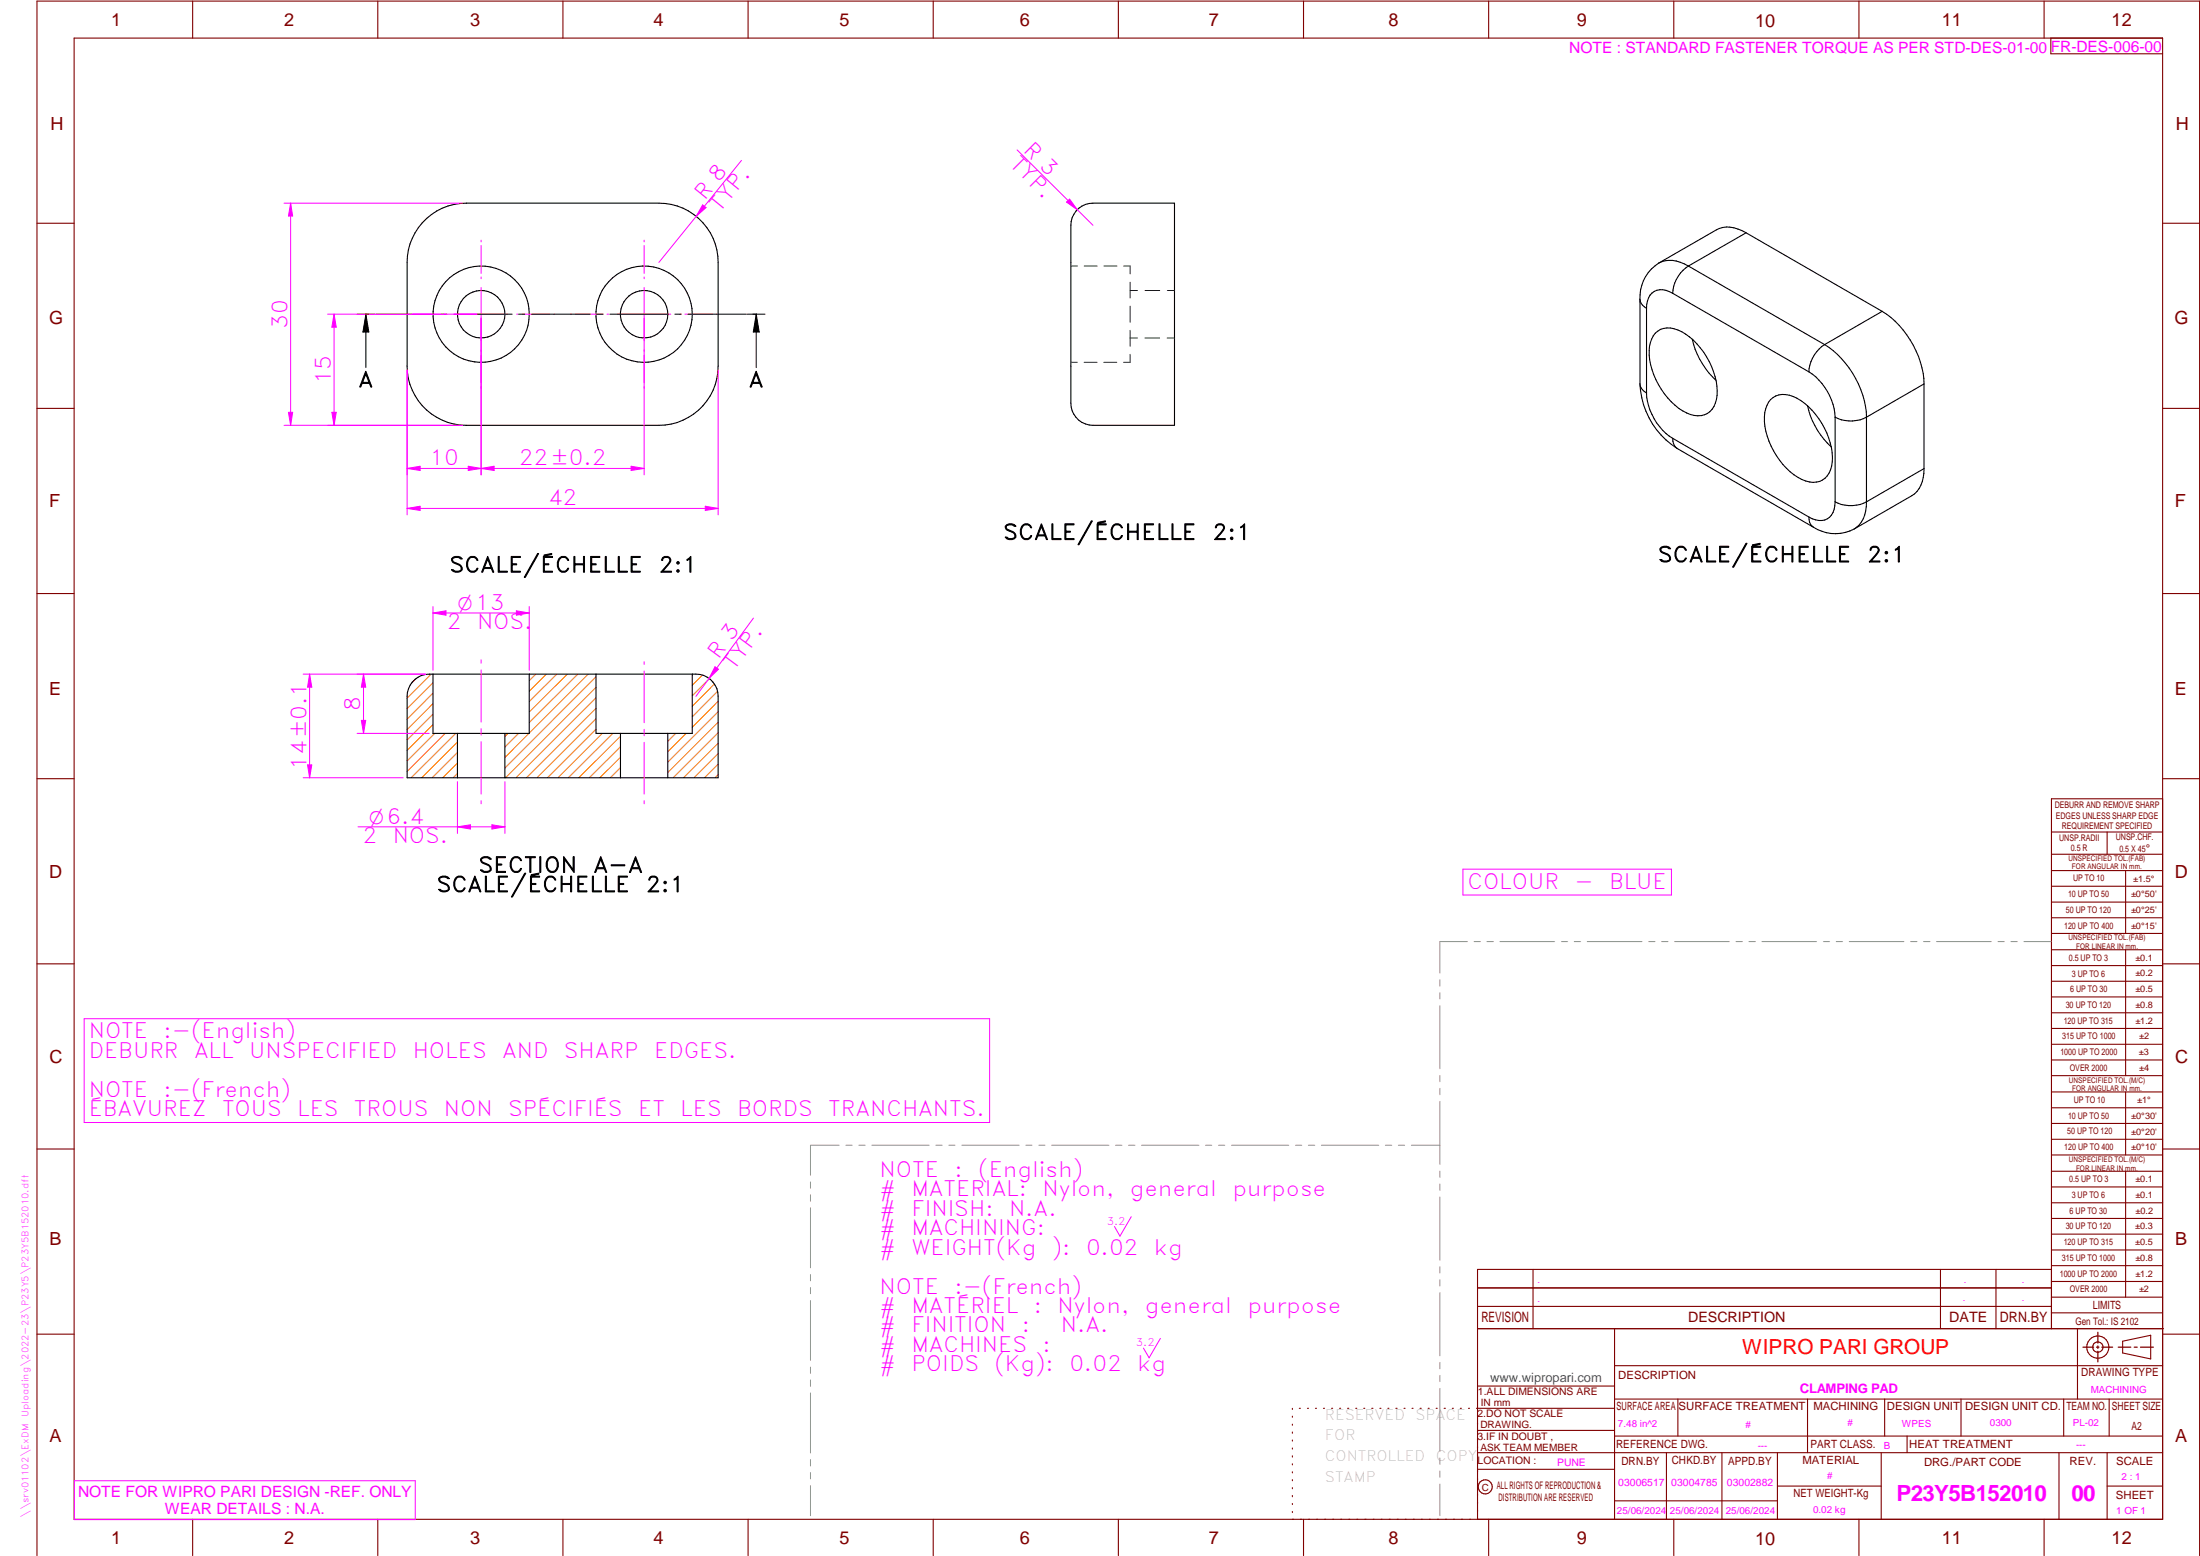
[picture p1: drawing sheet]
<svg xmlns="http://www.w3.org/2000/svg" width="594mm" height="420mm" viewBox="0 0 594 420" stroke-linecap="round" stroke-linejoin="round" font-family="sans-serif">
<g fill="none" stroke="#800000" stroke-width=".3">
<path d="M20 10.3h564v400h-564zM52 .3v10M102 .3v10M152 .3v10M202 .3v10M252 .3v10M302 .3v10M352 .3v10M402 .3v10M452 .3v10M502 .3v10M552 .3v10"/>
<path d="M553.8 10.3v4.2h30.2M10 60.3h10M584 60.3h10M10 110.3h10M584 110.3h10M10 160.3h10M584 160.3h10M10 210.3h10M584 215.7h-30v143.1M584 210.3h10M554 224.7h30M554 230.7h30"/>
<path d="M554 235.1h30M554 239.3h30M569 224.7v6M574 235.1v17M554 243.6h30M554 247.8h30M554 252.1h30M554 256.5h30M574 256.5v33.9M10 260.3h10M554 260.7h30M554 265h30"/>
<path d="M554 269.2h30M554 273.5h30M554 277.7h30M584 260.3h10M554 282h30M554 286.2h30M554 290.4h30M554 294.9h30M554 299.1h30M574 294.9v17M10 310.3h10M554 303.4h30"/>
<path d="M554 307.6h30M554 311.9h30M554 316.3h30M574 316.3v34M584 310.3h10M554 320.5h30M554 324.8h30M554 329h30M554 333.2h30M554 337.5h30M399 358.8h185.2M399 352.8h155"/>
<path d="M399 347.8h155M414 342.8v16M436 358.8v51.5M524 342.8v16M539 342.8v16M554 341.8h30M554 346h30M554 350.3h30M554 354.5h30M554 342.8h-155v67.5M561 358.8v19M10 360.3h10"/>
<path d="M399 374.3h37M436 377.8h148M453.1 377.8v10M488.1 377.8v14.5M508.9 377.8v10M529.5 377.8v10M557.3 377.8v10M569.5 377.8v10M573.2 362.2l7.6-1.6v6.3l-7.6-1.6zM584 368.8h-148M584 360.3h10M349 380.3v.3"/>
<path d="M349 382.4v.3M349 384.6v.3M349 386.7v.3M349 388.8v.3M349 391v.3M349 393.1v.3M349 395.3v.3M349 397.4v.3M349 399.5v.3M350.9 380.3h.2M353.1 380.3h.2M355.2 380.3h.3"/>
<path d="M357.4 380.3h.3M359.6 380.3h.3M361.7 380.3h.3M363.9 380.3h.3M366.1 380.3h.3M368.3 380.3h.2M370.4 380.3h.3M372.6 380.3h.3M374.8 380.3h.3M376.9 380.3h.4M379.1 380.3h.3M381.3 380.3h.3"/>
<path d="M383.4 380.3h.4M385.6 380.3h.3M387.8 380.3h.3M390 380.3h.3M392.2 380.3h.3M394.3 380.3h.3M396.5 380.3h.3M398.7 380.3h37.3M399 396.7h37M399 392.3h185M399 386.2h37M436 387.8h148"/>
<path d="M450 392.3v18M465 392.3v18M480 392.3v18M508 392.3v18M515 387.8v4.5M556 392.3v18M569 392.3v18M52 410.3v9.7M102 410.3v9.7M152 410.3v9.7M202 410.3v9.7M252 410.3v9.7"/>
<path d="M302 410.3v9.7M349 401.7v.3M349 403.8v.4M349 406v.3M349 408.1v.3M352 410.3v9.7M402 410.3v9.7M436 405.3h44M452 410.3v9.7M480 401.3h28M502 410.3v9.7M552 410.3v9.7"/>
<path d="M569 401.3h15M10 420v-419.7h584v419.7"/>
<circle cx="566.5" cy="363.7" r="1.39"/>
<circle cx="566.5" cy="363.8" r="3"/>
<circle cx="401.1" cy="401.5" r="1.9"/>
</g>
<g fill="none" stroke="#f0f" stroke-width=".27">
<path d="M129.9 64.9v.4M129.9 66.3v7.5M129.9 74.8v.5M129.9 77.6v50.6M173.9 77.6v14.4M173.9 64.9v.4M173.9 66.3v7.5M173.9 74.8v.5M109.9 99.9v28.3M109.9 84.8h.5M111.4 84.8h7.5M119.9 84.8h.4"/>
<path d="M122.7 84.8h14.4M139.5 84.8h.4M141 84.8h7.5M149.5 84.8h.4M153.9 84.8h.5M155.4 84.8h7.5M163.9 84.8h.4M166.7 84.8h14.4M173.9 94.4v.5M173.9 95.9v7.5M183.6 84.8h.4M184.9 84.8h7.6"/>
<path d="M193.5 84.8h.4M173.9 104.4v.5M109.9 126.5l3.5-.6v1.1zM129.9 178.2v.9M173.9 178.7v.7M129.9 180.9v14.1M129.9 196.8v1.7M173.9 181.2v14M173.9 196.9v1.8M129.9 200.3v14.1M129.9 216.2v.8M173.9 200.4v14"/>
<path d="M173.9 216.2v.8M22.7 275.1h244.5v28h-244.5zM305.5 328.5l-3.1 5.3-1.5-2.6M313.3 361.4l-3 5.2-1.5-2.6M20.1 399.8h92v10.5h-92z"/>
</g>
<g fill="none" stroke="#949494" stroke-width=".27">
<path d="M396.2 254.3h-7.4v8.5M398.1 254.3h1.6M401.5 254.3h1.8M405 254.3h14.8M421.6 254.3h1.7M425.1 254.3h1.7M428.6 254.3h14.8M445.2 254.3h1.7M448.7 254.3h1.7M452.2 254.3h14.8M468.8 254.3h1.7M472.3 254.3h1.7"/>
<path d="M475.8 254.3h14.8M492.4 254.3h1.7M495.8 254.3h1.8M499.4 254.3h14.7M516 254.3h1.6M519.4 254.3h1.8M522.9 254.3h14.8M539.5 254.3h1.7M543 254.3h1.7M546.5 254.3h7.4M388.8 264.5v1.8M388.8 268.1v1.6"/>
<path d="M388.8 271.6v17M388.8 290.4v1.7M388.8 293.9v1.7M388.8 297.4v17M218.9 319.2v1.6M226.6 309.2h-7.7v8.1M228.4 309.2h1.7M231.9 309.2h1.7M235.4 309.2h15.5M252.7 309.2h1.7M256.2 309.2h1.7M259.7 309.2h15.5"/>
<path d="M277 309.2h1.7M280.5 309.2h1.7M284 309.2h15.5M301.2 309.2h1.8M304.8 309.2h1.7M308.3 309.2h15.5M325.5 309.2h1.7M329.1 309.2h1.6M332.6 309.2h15.4M349.8 309.2h1.7M353.3 309.2h1.7M356.8 309.2h15.5"/>
<path d="M374.1 309.2h1.7M377.6 309.2h1.7M381.1 309.2h7.7M388.8 316.2v1.7M388.8 319.7v1.7M218.9 322.6v1.8M218.9 326.1v16.2M388.8 323.2v17.1M218.9 344.1v1.8M218.9 347.6v1.7M218.9 351.2v16.1M388.8 342.1v1.6"/>
<path d="M388.8 345.6v1.7M388.8 349v17.1M218.9 369.1v1.7M218.9 372.6v1.8M218.9 376.1v16.2M388.8 367.9v1.7M388.8 371.4v1.7M388.8 374.9v17M218.9 394.1v1.8M218.9 397.6v1.7M388.8 393.7v1.7M388.8 397.2v1.7"/>
<path d="M218.9 401.2v8.1M388.8 400.7v8.6"/>
</g>
<path d="M566.5 359.7v3M562.5 363.8h2.9M566.1 363.8h.7M566.5 363.4v.7M566.5 364.9v2.8M567.6 363.8h2.9M572 363.8h3.4M576.3 363.8h.8M578 363.8h3.5" fill="none" stroke="#800000" stroke-width=".34"/>
<g fill="none" stroke="#000" stroke-width=".3">
<path d="M115.2 59a15.6 15.6 0 0 1 10.7-4.1h52a16 16 0 0 1 16 16v27.9a16 16 0 0 1-16 16.1h-52a16 16 0 0 1-16-16.1v-27.9a16.1 16.1 0 0 1 5.3-11.9zM291.3 56.3a5.8 5.8 0 0 1 3.8-1.4h22.1v60h-22.1a5.9 5.9 0 0 1-5.9-6.1v-48a5.8 5.8 0 0 1 2.1-4.5zM112.1 183.4a5.6 5.6 0 0 1 3.8-1.4h72a5.9 5.9 0 0 1 6 6v22h-84v-22a6.1 6.1 0 0 1 2.2-4.6zM116.9 182v16h26v-16M123.5 198v12M136.3 198v12M160.9 182v16h26v-16M167.5 198v12M180.3 198v12"/>
<circle cx="129.9" cy="84.9" r="13"/>
<circle cx="129.9" cy="84.8" r="6.4"/>
<circle cx="173.9" cy="84.8" r="6.4"/>
<circle cx="173.9" cy="84.9" r="13"/>
</g>
<g fill="none" stroke="#008000" stroke-width=".27">
<path d="M289.2 71.8h1.8M292.8 71.8h3.5M298.1 71.8h3.5M303.4 71.8h1.8v2.2M305.2 76.2v4.3M305.2 78.4h2M309.2 78.4h4M315.2 78.4h2M289.2 97.8h1.7M292.7 97.8h3.5M298.1 97.8h3.5M305.2 82.7v4.3"/>
<path d="M305.2 89.2v4.3M305.2 95.7v2.1h-1.8M305.2 91.3h1.9M309.2 91.3h3.9M315.2 91.3h2"/>
</g>
<g fill="none" stroke="#000" stroke-width=".27">
<path d="M96.4 84.8h4.8M98.8 84.8v14.5M98.8 84.8l.8 4.9h-1.6zM101.4 84.8h15.8M119 84.8h1.7M122.5 84.8h15.8M140.1 84.8h1.7M143.6 84.8h15.8M161.2 84.8h1.6M164.7 84.8h15.8M182.2 84.8h1.7M185.8 84.8h15.7"/>
<path d="M201.8 84.8h4.8M204.2 84.8l.8 4.9h-1.6zM204.2 84.8v14.5"/>
</g>
<path d="M98.8 84.8l.8 4.9h-1.6zM204.2 84.8l.8 4.9h-1.6z" fill="#000"/>
<g fill="none" stroke="#ff8000" stroke-width=".27">
<path d="M112.5 183.1l-1.5 1.5M116.4 182l-6.5 6.5M116.9 184.4l-7 6.9M116.9 187.2l-7 7M116.9 190l-7 7M116.9 192.8l-7 7M116.9 195.7l-7 6.9M117.4 198l-7.5 7.5M120.2 198l-10.3 10.3M123.1 198l-12.1 12M137.2 198l-.9 .9M140 198l-3.7 3.7"/>
<path d="M142.8 198l-6.5 6.6M144.7 182l-1.8 1.8M147.5 182l-4.6 4.6M150.4 182l-7.5 7.4M153.2 182l-10.3 10.3M156 182l-13.1 13.1M158.8 182l-15.9 16M160.9 182.8l-24.6 24.6M160.9 185.6l-24.4 24.4M160.9 188.4l-21.6 21.6M160.9 191.3l-18.8 18.7M160.9 194.1l-15.9 15.9"/>
<path d="M160.9 196.9l-13.1 13.1M162.6 198l-11.9 12M165.5 198l-12 12M167.5 198.8l-11.2 11.2M182.4 198l-2.1 2.2M185.3 198l-5 5M187.1 182l-.2 .2M189.7 182.3l-2.8 2.7M191.6 183.3l-4.7 4.6M192.9 184.7l-6 6M193.8 186.7l-6.9 6.8M193.9 197.9l-12.1 12.1"/>
<path d="M193.9 189.4l-7 7M193.9 192.2l-13.6 13.6M193.9 195l-13.6 13.6M123.5 200.4l-9.6 9.6M123.5 203.2l-6.8 6.8M123.5 206l-4 4M123.5 208.9l-1.1 1.1M167.5 201.6l-8.4 8.4M167.5 204.5l-5.5 5.5M167.5 207.3l-2.7 2.7M193.9 209.2l-.8 .8M193.9 206.3l-3.7 3.7"/>
<path d="M193.9 203.5l-6.5 6.5M193.9 200.7l-9.3 9.3"/>
</g>
<path d="M109.9 126.5l3.5-.6v1.1z" fill="#f0f"/>
<path d="M126.4 125.9l3.5 .6-3.5 .5z" fill="none" stroke="#f0f" stroke-width=".27"/>
<path d="M126.4 125.9l3.5 .6-3.5 .5z" fill="#f0f"/>
<path d="M129.9 85.9v42.3M173.9 85.9v42.3M109.9 126.5h20M129.9 126.5l3.5-.6v1.1z" fill="none" stroke="#f0f" stroke-width=".27"/>
<path d="M129.9 126.5l3.5-.6v1.1z" fill="#f0f"/>
<path d="M170.4 125.9l3.5 .6-3.5 .5z" fill="none" stroke="#f0f" stroke-width=".27"/>
<path d="M170.4 125.9l3.5 .6-3.5 .5z" fill="#f0f"/>
<path d="M109.9 99.9v39.1M193.9 99.9v39.1M109.9 137.3l3.5-.6v1.1zM129.9 126.5h44" fill="none" stroke="#f0f" stroke-width=".27"/>
<path d="M109.9 137.3l3.5-.6v1.1z" fill="#f0f"/>
<path d="M190.5 136.7l3.4 .6-3.4 .5z" fill="none" stroke="#f0f" stroke-width=".27"/>
<path d="M190.5 136.7l3.4 .6-3.4 .5z" fill="#f0f"/>
<path d="M88.5 84.8h40.4M88.5 114.9h36.4M89.6 111.3h1.2l-.6 3.6zM109.9 137.3h84" fill="none" stroke="#f0f" stroke-width=".27"/>
<path d="M89.6 111.3h1.2l-.6 3.6z" fill="#f0f"/>
<path d="M90.2 84.8l.6 3.5h-1.2z" fill="none" stroke="#f0f" stroke-width=".27"/>
<path d="M90.2 84.8l.6 3.5h-1.2z" fill="#f0f"/>
<path d="M76.7 54.9h48.2M90.2 84.8v30.1M76.7 114.9h48.2M77.9 111.3h1.1l-.5 3.6z" fill="none" stroke="#f0f" stroke-width=".27"/>
<path d="M77.9 111.3h1.1l-.5 3.6z" fill="#f0f"/>
<path d="M78.5 54.9l.5 3.4h-1.1z" fill="none" stroke="#f0f" stroke-width=".27"/>
<path d="M78.5 54.9l.5 3.4h-1.1z" fill="#f0f"/>
<path d="M78.5 54.9v60M189.7 55.3l1 .7-2.7 2.4zM200.2 43.3l-22.3 27.6" fill="none" stroke="#f0f" stroke-width=".27"/>
<path d="M189.7 55.3l1 .7-2.7 2.4z" fill="#f0f"/>
<path d="M203.4 166.9l-15.5 21.1M193.1 180l.9 .7-2.5 2.5z" fill="none" stroke="#f0f" stroke-width=".27"/>
<path d="M193.1 180l.9 .7-2.5 2.5z" fill="#f0f"/>
<path d="M116.9 163.8v17.2M139.4 164.9l3.5 .6-3.5 .6zM142.9 163.8v17.2" fill="none" stroke="#f0f" stroke-width=".27"/>
<path d="M139.4 164.9l3.5 .6-3.5 .6z" fill="#f0f"/>
<path d="M116.9 165.5l3.5-.6v1.2z" fill="none" stroke="#f0f" stroke-width=".27"/>
<path d="M116.9 165.5l3.5-.6v1.2z" fill="#f0f"/>
<path d="M116.9 165.5h26M96.4 182h18.5M96.4 198h19.5M98.2 182l.6 3.5h-1.2z" fill="none" stroke="#f0f" stroke-width=".27"/>
<path d="M98.2 182l.6 3.5h-1.2z" fill="#f0f"/>
<path d="M97.6 194.5h1.2l-.6 3.5z" fill="none" stroke="#f0f" stroke-width=".27"/>
<path d="M97.6 194.5h1.2l-.6 3.5z" fill="#f0f"/>
<path d="M98.2 182v16M123.5 211.1v13.9M136.3 211.1v13.9M132.8 222.7l3.5 .6-3.5 .6z" fill="none" stroke="#f0f" stroke-width=".27"/>
<path d="M132.8 222.7l3.5 .6-3.5 .6z" fill="#f0f"/>
<path d="M123.5 223.3l3.5-.6v1.2z" fill="none" stroke="#f0f" stroke-width=".27"/>
<path d="M123.5 223.3l3.5-.6v1.2z" fill="#f0f"/>
<path d="M81.9 182h33M83.6 182l.6 3.5h-1.1zM81.9 210h27M96.7 223.3h39.6" fill="none" stroke="#f0f" stroke-width=".27"/>
<path d="M83.6 182l.6 3.5h-1.1z" fill="#f0f"/>
<path d="M83.1 206.5h1.1l-.6 3.5z" fill="none" stroke="#f0f" stroke-width=".27"/>
<path d="M83.1 206.5h1.1l-.6 3.5z" fill="#f0f"/>
<path d="M274.7 40.5l20.4 20.3M288 54.6l.8-.8 2.1 2.8zM83.6 182v28" fill="none" stroke="#f0f" stroke-width=".27"/>
<g fill="none" stroke="#000" stroke-width=".3">
<path d="M447.9 71a7.9 7.9 0 0 1 8 .8M447.9 71a10.9 10.9 0 0 0-5.1 9.8M451.7 79.2a4.2 4.2 0 0 0-6.5 1.2l-.5 1.9-.1 1M451.7 79.2l36.8 21.2M455.9 71.8l36.8 21.2M455.9 71.8a9.4 9.4 0 0 0-4.2 7.4M471.5 62.9a7.9 7.9 0 0 0-8-.8l-15.6 8.9M471.5 62.9l36.7 21.2M471.5 62.9l-15.6 8.9M442.8 80.8a2.94 2.94 0 0 0 1.8 2.5M442.8 80.8v22.9M444.6 83.3v22.8"/>
<path d="M447 90a5.8 5.8 0 0 1 7.1-.4 20 20 0 0 1 9.6 17.2 5.3 5.3 0 0 1-5.2 5.5 12.1 12.1 0 0 1-8.2-4.9 19.3 19.3 0 0 1-4.9-13.9 7.4 7.4 0 0 1 1.6-3.5zM457 91.6a21.5 21.5 0 0 0 6.4 11.1M492.7 93a9.3 9.3 0 0 0-4.2 7.4M492.7 93a25 25 0 0 1 11.3 19.6M508.2 84.1l-15.5 8.9M508.2 84.1a25 25 0 0 1 11.4 19.6M442.8 103.7a2.94 2.94 0 0 0 1.8 2.4M442.8 103.7a21.8 21.8 0 0 0 10.1 17.4M444.6 106.1a15.5 15.5 0 0 0 7.1 12.3M451.7 118.4l36.8 21.2M451.7 118.4a3.2 3.2 0 0 0 1.2 2.7M478.1 107.9a5.7 5.7 0 0 1 7.1-.4 19.9 19.9 0 0 1 9.6 17.2 5.3 5.3 0 0 1-5.2 5.6 14 14 0 0 1-9.9-7.2 16.5 16.5 0 0 1-2.9-12.7l.8-1.8z"/>
<path d="M488.1 109.6a21.5 21.5 0 0 0 6.4 11M488.5 100.4a15.7 15.7 0 0 1 7 12.2M495.5 112.6a9.2 9.2 0 0 0 8.5 0M495.5 112.6v22.9M504 112.6v22.9M519.6 103.7v22.8M519.6 103.7l-15.6 8.9M452.9 121.1l37.9 21.9a10.9 10.9 0 0 0 9.9-.2M488.5 139.6a2.92 2.92 0 0 0 1.2 2.8M495.5 135.5a4.4 4.4 0 0 1-3.5 5 6.2 6.2 0 0 1-3.5-.9M504 135.5a9.2 9.2 0 0 1-8.5 0M504 135.5a7.9 7.9 0 0 1-3.3 7.3"/>
<path d="M519.6 126.5l-15.6 9M519.6 126.5a8 8 0 0 1-3.4 7.4l-15.5 8.9"/>
</g>
<path d="M288 54.6l.8-.8 2.1 2.8z" fill="#f0f"/>
<path d="M395 234.7h56.4v7h-56.4z" fill="none" stroke="#f0f" stroke-width=".27"/>
<g font-size="6" fill="#f0f">
<text x="512.1" y="405.2">P23Y5B152010</text>
<text x="559.4" y="405.2">00</text>
</g>
<g font-size="5.7" fill="#f0f">
<text x="276.1" y="40.7" transform="rotate(45 276.1 40.7)">R 3</text>
<text x="272.5" y="44.4" transform="rotate(45 272.5 44.4)">TYP.</text>
<text x="190.3" y="54.2" transform="rotate(-51 190.3 54.2)">R 8</text>
<text x="194.4" y="57.5" transform="rotate(-51 194.4 57.5)">TYP.</text>
<text x="77.6" y="88.8" transform="rotate(-90 77.6 88.8)">30</text>
<text x="89.3" y="103.8" transform="rotate(-90 89.3 103.8)">15</text>
<text x="116" y="125.6">10</text>
<text x="140.1" y="125.6">22±0.2</text>
<text x="148" y="136.4">42</text>
<text x="120.7" y="169.9">2</text>
<text x="128.8" y="169.9">NOS.</text>
<text x="194" y="178.2" transform="rotate(-54 194 178.2)">R 3</text>
<text x="198.3" y="181.3" transform="rotate(-54 198.3 181.3)">TYP.</text>
<text x="97.3" y="192" transform="rotate(-90 97.3 192)">8</text>
<text x="82.8" y="207.9" transform="rotate(-90 82.8 207.9)">14±0.1</text>
<text x="97.9" y="227.7">2</text>
<text x="106" y="227.7">NOS.</text>
<text x="396.3" y="239.9">COLOUR</text>
<text x="425.2" y="239.9">-</text>
<text x="434.5" y="239.9">BLUE</text>
<text x="24" y="280.3">NOTE</text>
<text x="44.1" y="280.3">:-(English)</text>
<text x="24" y="285.6">DEBURR</text>
<text x="52.4" y="285.6">ALL</text>
<text x="67.3" y="285.6">UNSPECIFIED</text>
<text x="111.4" y="285.6">HOLES</text>
<text x="135.6" y="285.6">AND</text>
<text x="152.3" y="285.6">SHARP</text>
<text x="176.7" y="285.6">EDGES.</text>
<text x="24" y="296.1">NOTE</text>
<text x="44.1" y="296.1">:-(French)</text>
<text x="24" y="301.4">ÉBAVUREZ</text>
<text x="60" y="301.4">TOUS</text>
<text x="80.3" y="301.4">LES</text>
<text x="95.6" y="301.4">TROUS</text>
<text x="119.9" y="301.4">NON</text>
<text x="137.2" y="301.4">SPÉCIFIÉS</text>
<text x="172.3" y="301.4">ET</text>
<text x="183.7" y="301.4">LES</text>
<text x="199.1" y="301.4">BORDS</text>
<text x="223.7" y="301.4">TRANCHANTS.</text>
<text x="237.5" y="317.8">NOTE</text>
<text x="257.7" y="317.8">:</text>
<text x="264.1" y="317.8">(English)</text>
<text x="237.5" y="323">#</text>
<text x="246.1" y="323">MATERIAL:</text>
<text x="281.5" y="323">Nylon,</text>
<text x="305.1" y="323">general</text>
<text x="332.8" y="323">purpose</text>
<text x="237.5" y="328.3">#</text>
<text x="246.1" y="328.3">FINISH:</text>
<text x="272.5" y="328.3">N.A.</text>
<text x="237.5" y="333.5">#</text>
<text x="246.1" y="333.5">MACHINING:</text>
<text x="237.5" y="338.8">#</text>
<text x="246.1" y="338.8">WEIGHT(Kg</text>
<text x="284" y="338.8">):</text>
<text x="293.3" y="338.8">0.02</text>
<text x="311.6" y="338.8">kg</text>
<text x="237.5" y="349.3">NOTE</text>
<text x="257.7" y="349.3">:-(French)</text>
<text x="237.5" y="354.5">#</text>
<text x="237.5" y="359.8">#</text>
<text x="246.1" y="359.8">FINITION</text>
<text x="246.1" y="354.5">MATÉRIEL</text>
<text x="275.9" y="359.8">:</text>
<text x="279.2" y="354.5">:</text>
<text x="285.6" y="354.5">Nylon,</text>
<text x="286.5" y="359.8">N.A.</text>
<text x="309.2" y="354.5">general</text>
<text x="336.8" y="354.5">purpose</text>
<text x="237.5" y="365">#</text>
<text x="246.1" y="365">MACHINES</text>
<text x="281.5" y="365">:</text>
<text x="237.5" y="370.3">#</text>
<text x="246.1" y="370.3">POIDS</text>
<text x="268.5" y="370.3">(Kg):</text>
<text x="288.8" y="370.3">0.02</text>
<text x="307.1" y="370.3">kg</text>
</g>
<g font-size="5.7">
<text x="96.8" y="104.5">A</text>
<text x="202.2" y="104.5">A</text>
<text x="270.9" y="145.7">SCALE/ÉCHELLE</text>
<text x="327.4" y="145.7">2:1</text>
<text x="121.4" y="154.5">SCALE/ÉCHELLE</text>
<text x="177.9" y="154.5">2:1</text>
<text x="447.7" y="151.8">SCALE/ÉCHELLE</text>
<text x="504.2" y="151.8">2:1</text>
<text x="129.2" y="235.6">SECTION</text>
<text x="160.2" y="235.6">A-A</text>
<text x="117.9" y="240.8">SCALE/ÉCHELLE</text>
<text x="174.4" y="240.8">2:1</text>
</g>
<text font-size="5.6" fill="#f00" x="470.5" y="365.5">WIPRO PARI GROUP</text>
<g font-size="5.4" fill="#f0f">
<text x="123.6" y="164.6">O13</text>
<text x="99.7" y="222.4">O6.4</text>
</g>
<g font-size="4.9" fill="#800000">
<text x="30" y="6.9">1</text>
<text x="76.7" y="6.9">2</text>
<text x="127" y="6.9">3</text>
<text x="176.5" y="6.9">4</text>
<text x="226.7" y="6.9">5</text>
<text x="275.4" y="6.9">6</text>
<text x="326.4" y="6.9">7</text>
<text x="375" y="6.9">8</text>
<text x="425.8" y="6.9">9</text>
<text x="473.9" y="7.3">10</text>
<text x="524.3" y="6.9">11</text>
<text x="570.2" y="6.9">12</text>
<text x="13.6" y="35.1">H</text>
<text x="587.6" y="35.1">H</text>
<text x="13.2" y="87.5">G</text>
<text x="587.2" y="87.5">G</text>
<text x="13.2" y="137">F</text>
<text x="587.2" y="137">F</text>
<text x="13.2" y="187.6">E</text>
<text x="587.2" y="187.6">E</text>
<text x="13.2" y="237">D</text>
<text x="587.2" y="237">D</text>
<text x="13.4" y="287.1">C</text>
<text x="587.4" y="287.1">C</text>
<text x="13.4" y="336.2">B</text>
<text x="587.4" y="336.2">B</text>
<text x="13.4" y="389.3">A</text>
<text x="587.4" y="389.3">A</text>
<text x="30" y="416.9">1</text>
<text x="76.7" y="416.9">2</text>
<text x="127" y="416.9">3</text>
<text x="176.5" y="416.9">4</text>
<text x="226.7" y="416.9">5</text>
<text x="275.4" y="416.9">6</text>
<text x="326.4" y="416.9">7</text>
<text x="375" y="416.9">8</text>
<text x="425.8" y="416.9">9</text>
<text x="473.9" y="417.3">10</text>
<text x="524.3" y="416.9">11</text>
<text x="570.2" y="416.9">12</text>
</g>
<g font-size="4.2" fill="#f0f">
<text x="423.7" y="14.3">NOTE : STANDARD FASTENER TORQUE AS PER STD-DES-01-00</text>
<text x="553.8" y="14">FR-DES-006-00</text>
<text x="21.1" y="404.3">NOTE FOR WIPRO PARI DESIGN -REF. ONLY</text>
<text x="44.5" y="408.8">WEAR DETAILS : N.A.</text>
</g>
<g font-size="3.9" fill="#800000">
<text x="400" y="357.1">REVISION</text>
<text x="455.9" y="357.1">DESCRIPTION</text>
<text x="526.4" y="357.1">DATE</text>
<text x="540" y="357.1">DRN.BY</text>
</g>
<g font-size="3.9" fill="#c0c0c0">
<text x="357.8" y="383.3">RESERVED</text>
<text x="382.3" y="383.3">SPACE</text>
<text x="357.8" y="388.9">FOR</text>
<text x="357.8" y="394.5">CONTROLLED</text>
<text x="387.8" y="394.5">COPY</text>
<text x="357.8" y="400">STAMP</text>
</g>
<text font-size="3.6" fill="#f0f" x="486" y="376.1">CLAMPING PAD</text>
<text font-size="3.5" fill="#00f" x="402.4" y="373.3">www.wipropari.com</text>
<g font-size="3.1" fill="#800000">
<text x="565.1" y="353.5">LIMITS</text>
<text x="562" y="371.7">DRAWING TYPE</text>
<text x="437" y="372.3">DESCRIPTION</text>
<text x="436.5" y="380.8">SURFACE AREA</text>
<text x="453.3" y="380.8">SURFACE TREATMENT</text>
<text x="489.7" y="380.8">MACHINING</text>
<text x="509.5" y="380.8">DESIGN UNIT</text>
<text x="530.6" y="380.8">DESIGN UNIT CD.</text>
<text x="558" y="380.6">TEAM NO.</text>
<text x="570.3" y="380.7">SHEET SIZE</text>
<text x="575.6" y="386.1">A2</text>
<text x="436.4" y="391.1">REFERENCE DWG.</text>
<text x="437.8" y="395.5">DRN.BY</text>
<text x="451.4" y="395.4">CHKD.BY</text>
<text x="466.6" y="395.5">APPD.BY</text>
<text x="486.7" y="395.4">MATERIAL</text>
<text x="488.9" y="390.9">PART CLASS.</text>
<text x="515.6" y="390.9">HEAT TREATMENT</text>
<text x="519.6" y="395.9">DRG./PART CODE</text>
<text x="558.9" y="395.5">REV.</text>
<text x="571.4" y="395.6">SCALE</text>
<text x="484.3" y="404.2">NET WEIGHT-Kg</text>
<text x="571.4" y="404.7">SHEET</text>
</g>
<text font-size="3" fill="#800000" x="579.5" y="230.1">°</text>
<g font-size="2.8" fill="#f0f">
<text x="298.9" y="330.8">3.2</text>
<text x="306.7" y="363.6">3.2</text>
<text x="420.5" y="396">PUNE</text>
<text x="437" y="401.2">03006517</text>
<text x="451.3" y="401.2">03004785</text>
<text x="466.3" y="401.2">03002882</text>
</g>
<g font-size="2.8" fill="#800000">
<text x="560.4" y="357.7">Gen Tol.: IS 2102</text>
<text x="399.1" y="376.6">1.ALL DIMENSIONS ARE</text>
<text x="399" y="382.7">2.DO NOT SCALE</text>
<text x="399" y="388.7">3.IF IN DOUBT ,</text>
<text x="399" y="395.4">LOCATION :</text>
<text x="404.2" y="402">ALL RIGHTS OF REPRODUCTION &amp;</text>
<text x="404.7" y="405.4">DISTRIBUTION ARE RESERVED</text>
</g>
<g font-size="2.7" fill="#f0f">
<text x="564.6" y="376.2">MACHINING</text>
<text x="436.9" y="385.4">7.48 in^2</text>
<text x="471.4" y="385.5">#</text>
<text x="498.9" y="385">#</text>
<text x="513.6" y="385.3">WPES</text>
<text x="537.3" y="385.1">0300</text>
<text x="559.7" y="385.1">PL-02</text>
<text x="474.6" y="391.2">---</text>
<text x="508.7" y="391.2">B</text>
<text x="560.6" y="391.1">---</text>
<text x="493.4" y="399.5">#</text>
<text x="572.8" y="399.7">2 : 1</text>
<text x="436.6" y="408.7">25/06/2024</text>
<text x="450.9" y="408.8">25/06/2024</text>
<text x="466" y="408.9">25/06/2024</text>
<text x="489.6" y="408.5">0.02 kg</text>
<text x="571.4" y="408.7">1 OF 1</text>
</g>
<g font-size="2.7" fill="#800000">
<text x="399.9" y="379.7">IN mm</text>
<text x="399.7" y="385.7">DRAWING.</text>
<text x="399.7" y="391.8">ASK TEAM MEMBER</text>
<text x="400.1" y="402.5">C</text>
</g>
<g font-size="2.5" fill="#800000">
<text x="554.9" y="218.3">DEBURR AND REMOVE SHARP</text>
<text x="555.2" y="221">EDGES UNLESS SHARP EDGE</text>
<text x="556.1" y="227.1">UNSP.RADII</text>
<text x="556.8" y="223.8">REQUIREMENT SPECIFIED</text>
<text x="571.4" y="226.9">UNSP.CHF.</text>
<text x="559.2" y="229.9">0.5 R</text>
<text x="572.3" y="230.1">0.5 X 45</text>
<text x="559.8" y="238">UP TO 10</text>
<text x="576.1" y="238.1">±1.5°</text>
<text x="558.5" y="242.2">10 UP TO 50</text>
<text x="575.5" y="242.3">±0°50'</text>
<text x="557.4" y="250.7">120 UP TO 400</text>
<text x="557.9" y="246.5">50 UP TO 120</text>
<text x="575.5" y="250.7">±0°15'</text>
<text x="575.5" y="246.5">±0°25'</text>
<text x="558.7" y="259.4">0.5 UP TO 3</text>
<text x="559.5" y="263.7">3 UP TO 6</text>
<text x="576.6" y="263.6">±0.2</text>
<text x="576.6" y="259.4">±0.1</text>
<text x="559" y="267.9">6 UP TO 30</text>
<text x="576.6" y="267.9">±0.5</text>
<text x="557.8" y="272.2">30 UP TO 120</text>
<text x="576.6" y="272.2">±0.8</text>
<text x="556.9" y="280.7">315 UP TO 1000</text>
<text x="557.3" y="276.4">120 UP TO 315</text>
<text x="576.6" y="276.4">±1.2</text>
<text x="577.7" y="280.7">±2</text>
<text x="556.4" y="284.9">1000 UP TO 2000</text>
<text x="577.6" y="284.9">±3</text>
<text x="558.9" y="289.2">OVER 2000</text>
<text x="577.7" y="289.3">±4</text>
<text x="560" y="297.9">UP TO 10</text>
<text x="577.1" y="297.9">±1°</text>
<text x="558.5" y="302.1">10 UP TO 50</text>
<text x="575.5" y="302.1">±0°30'</text>
<text x="557.4" y="310.6">120 UP TO 400</text>
<text x="558.2" y="306.3">50 UP TO 120</text>
<text x="575.5" y="310.6">±0°10'</text>
<text x="575.5" y="306.4">±0°20'</text>
<text x="558.8" y="319.2">0.5 UP TO 3</text>
<text x="559.4" y="323.4">3 UP TO 6</text>
<text x="576.6" y="319.2">±0.1</text>
<text x="576.6" y="323.5">±0.1</text>
<text x="558.9" y="327.7">6 UP TO 30</text>
<text x="576.7" y="327.7">±0.2</text>
<text x="557.8" y="332">30 UP TO 120</text>
<text x="576.6" y="332">±0.3</text>
<text x="556.8" y="340.5">315 UP TO 1000</text>
<text x="557.3" y="336.3">120 UP TO 315</text>
<text x="576.6" y="336.3">±0.5</text>
<text x="576.6" y="340.5">±0.8</text>
<text x="556.2" y="344.7">1000 UP TO 2000</text>
<text x="576.6" y="344.7">±1.2</text>
<text x="558.9" y="349">OVER 2000</text>
<text x="577.6" y="349">±2</text>
</g>
<g font-size="2.5" fill="#f0f">
<text x="415.2" y="346.4">.</text>
<text x="530.3" y="346.5">.</text>
<text x="545.9" y="346.4">.</text>
<text x="415.2" y="351.5">.</text>
<text x="530" y="351.3">.</text>
<text x="545.9" y="351.4">.</text>
</g>
<g font-size="2.4" fill="#f0f">
<text x="7.7" y="382.7" transform="rotate(-90 7.7 382.7)">Uploading\2022-23\P23Y5\P23Y5B152010.dft</text>
<text x="7.7" y="409.8" transform="rotate(-90 7.7 409.8)">\\srv01102\ExDM</text>
</g>
<g font-size="2.1" fill="#800000">
<text x="558.5" y="232.4">UNSPECIFIED TOL.(FAB)</text>
<text x="559.5" y="234.7">FOR ANGULAR IN mm.</text>
<text x="558.6" y="253.9">UNSPECIFIED TOL.(FAB)</text>
<text x="560.7" y="256.3">FOR LINEAR IN mm.</text>
<text x="558.7" y="292.3">UNSPECIFIED TOL.(M/C)</text>
<text x="559.6" y="294.7">FOR ANGULAR IN mm.</text>
<text x="558.7" y="313.7">UNSPECIFIED TOL.(M/C)</text>
<text x="560.6" y="316.1">FOR LINEAR IN mm.</text>
</g>
</svg>
